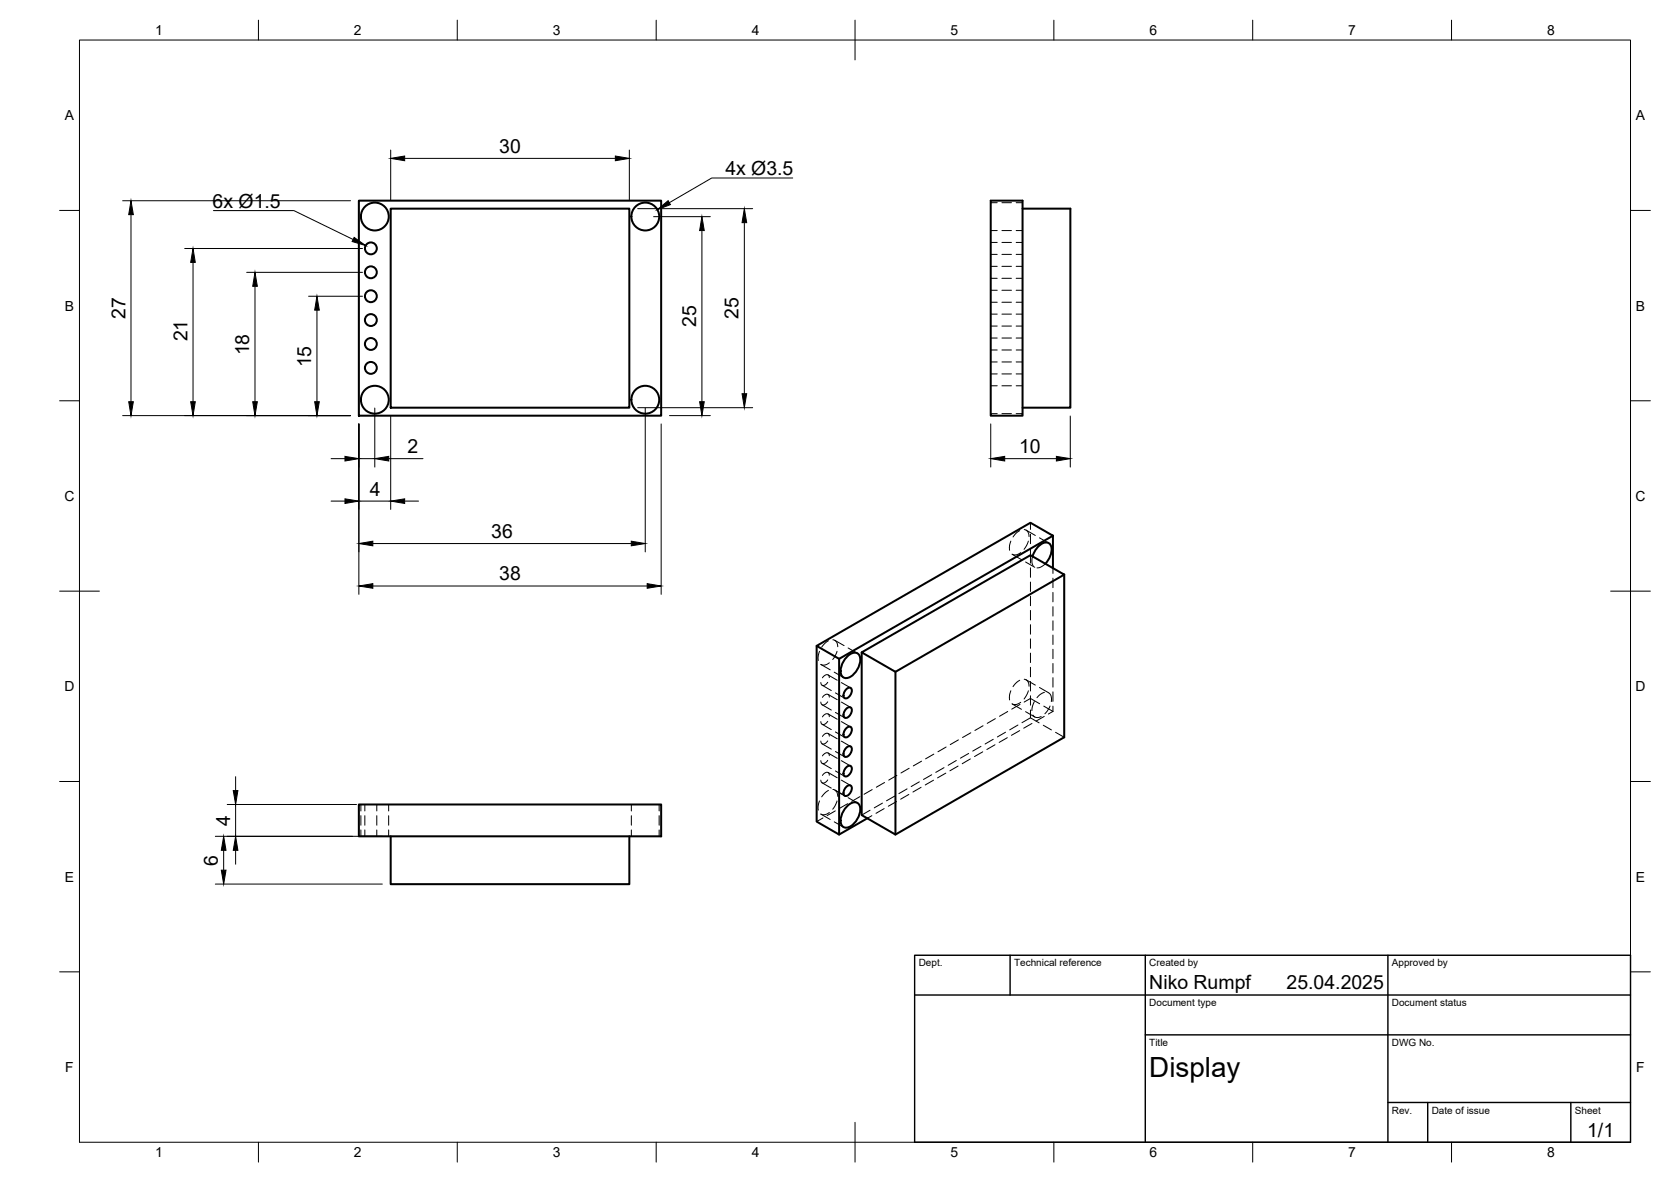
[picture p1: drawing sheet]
<svg xmlns="http://www.w3.org/2000/svg" width="420mm" height="297mm" viewBox="0 0 420 297" stroke-linecap="round" stroke-linejoin="round" font-family="sans-serif">
<!-- layer: Visible -->
<g fill="none" stroke="#000" stroke-width=".51">
<path d="M90.2 50.4h76v54.1h-76zM98.2 52.4h60v50.1h-60zM249.1 50.4h8v54.1h-8zM257.1 52.4h12v50.1h-12M259.6 139.8a4.5 4.5 0 0 1 3.7-3.5 1.88 1.88 0 0 1 1 2.5l-.7 1.8-.8 1M264.8 134.6v8.2M267.6 144.4v40.9l-42.5 24.4-8.4-4.9v-40.9M205.3 162.3l53.8-30.9 5.7 3.2-53.8 31zM205.3 162.3v44.2l5.7 3.2v-44.1M212.7 165.3a2.28 2.28 0 0 1 3.1-1 3.4 3.4 0 0 1-.4 4.3 3.1 3.1 0 0 1-3.1 1.7 2.29 2.29 0 0 1-.7-3.1zM212.8 173.2a.77 .77 0 0 1 1.3 0 1.95 1.95 0 0 1-1.6 2.3 1.29 1.29 0 0 1 0-2zM212.8 178.1a.77 .77 0 0 1 1.3 0 1.95 1.95 0 0 1-1.6 2.3 1.29 1.29 0 0 1 0-2z"/>
<path d="M216.7 163.9l42.4-24.4 8.5 4.9-42.5 24.4zM225.1 168.8v40.9M212.8 192.8a.77 .77 0 0 1 1.3 0 1.95 1.95 0 0 1-1.6 2.3 1.29 1.29 0 0 1 0-1.9zM212.8 183a.77 .77 0 0 1 1.3 0 1.95 1.95 0 0 1-1.6 2.3 1.29 1.29 0 0 1 0-2zM212.8 187.9a.77 .77 0 0 1 1.3 0 1.95 1.95 0 0 1-1.6 2.3 1.29 1.29 0 0 1 0-2zM212.8 197.7a.77 .77 0 0 1 1.3 0 1.95 1.95 0 0 1-1.6 2.3 1.29 1.29 0 0 1 0-1.9zM90.2 202.2h76v8h-76zM98.2 210.2v12h60v-12M212.7 202.9a2.28 2.28 0 0 1 3.1-1 3.4 3.4 0 0 1-.4 4.2 3.1 3.1 0 0 1-3.1 1.8 2.29 2.29 0 0 1-.7-3.1zM218.1 205.6l-7.1 4.1"/>
<circle cx="94.2" cy="54.4" r="3.5"/>
<circle cx="162.3" cy="54.4" r="3.5"/>
<circle cx="93.2" cy="74.4" r="1.49"/>
<circle cx="93.2" cy="62.4" r="1.49"/>
<circle cx="93.2" cy="68.4" r="1.49"/>
<circle cx="93.2" cy="86.4" r="1.49"/>
<circle cx="93.2" cy="80.4" r="1.49"/>
<circle cx="93.2" cy="92.5" r="1.49"/>
<circle cx="94.2" cy="100.5" r="3.5"/>
<circle cx="162.3" cy="100.5" r="3.5"/>
</g>
<!-- layer: Hidden -->
<g fill="none" stroke="#000" stroke-width=".25">
<path d="M249.1 57.9h1.6M249.1 50.9h1.6M251.9 57.9h2.4M251.9 50.9h2.4M255.5 57.9h1.6M255.5 50.9h1.6M249.1 76h1.6M249.1 72.9h1.6M249.1 63.9h1.6M249.1 60.9h1.6M249.1 69.9h1.6M249.1 66.9h1.6"/>
<path d="M249.1 78.9h1.6M251.9 76h2.4M251.9 72.9h2.4M251.9 63.9h2.4M251.9 60.9h2.4M251.9 69.9h2.4M251.9 66.9h2.4M251.9 78.9h2.4M255.5 76h1.6M255.5 72.9h1.6M255.5 63.9h1.6M255.5 60.9h1.6"/>
<path d="M255.5 69.9h1.6M255.5 66.9h1.6M255.5 78.9h1.6M249.1 88h1.6M249.1 84.9h1.6M249.1 81.9h1.6M249.1 94h1.6M249.1 91h1.6M249.1 97h1.6M251.9 88h2.4M251.9 84.9h2.4M251.9 81.9h2.4"/>
<path d="M251.9 94h2.4M251.9 91h2.4M251.9 97h2.4M255.5 88h1.6M255.5 84.9h1.6M255.5 81.9h1.6M255.5 94h1.6M255.5 91h1.6M255.5 97h1.6M249.1 104h1.6M251.9 104h2.4M255.5 104h1.6"/>
<path d="M254.2 136l-.3 1v1.3M254.5 139.3l2.3 1.3M256.4 133.3l-.8 .6-.9 1M256.6 138.9l-1 .5-.7 .1-.4-.2M257.5 133.1l.5 .2 .5 .4 .2 1.1M258 133.2l2.3 1.4M258.6 136l-1.1 2.1M259.1 131.4v1.7M259.1 134.2v2.4M259.1 137.8v3.7M259.6 139.8l-.1 1.4 .3 .9M261.4 135.2l2.3 1.3"/>
<path d="M257.9 141.2l2.3 1.4M259.1 142.7v2.4M259.1 146.3v2.3M259.1 149.8v2.4M259.1 153.4v2.4M259.1 157v2.4M262.8 141.7l-1.1 .8-.9 .2M264.8 142.8v1.3M264.8 145.3v2.4M264.8 148.9v2.3M264.8 152.4v2.4M264.8 156v2.4"/>
<path d="M264.8 159.6v2.4M206.1 163.7l-.4 1.5 .1 .8M206.4 167l2.3 1.3M206.7 172.2l2.3 1.3M206.7 177.1l2.3 1.3M208.1 171.5a.96 .96 0 0 1-.7 .7 .96 .96 0 0 1-1-.4v-.3M208.1 176.4a.96 .96 0 0 1-.7 .7 .96 .96 0 0 1-1-.4v-.3M208.2 179.4l2.3 1.3M208.2 169.6l2.3 1.3M208.2 174.5l2.3 1.3M208.3 161l-.8 .6-.9 1M208.5 170.3a.73 .73 0 0 0-.5-.8 .73 .73 0 0 0-.9 .5l-.3 .3"/>
<path d="M208.5 175.2a.73 .73 0 0 0-.5-.8 .73 .73 0 0 0-.9 .4l-.3 .4M208.5 166.6l-1 .5h-.7l-.4-.2M209.4 160.8l.6 .1 .4 .5 .3 1.1M209.8 168.9l2.3 1.4M209.9 160.9l2.3 1.3M210.1 174.1l2.3 1.4M210.1 179l2.3 1.4M210.5 163.7l-.5 1.2-.6 .8M211.6 171.5l2.3 1.4M211.6 176.4l2.3 1.4M213.3 162.8l2.3 1.4M253.4 178.8l-2.1 1.2"/>
<path d="M254.2 173.6l-.3 1v1.3M254.5 176.9l2.3 1.4M256.4 170.9l-.8 .6-.9 1.1M256.5 177l-2.1 1.2M256.6 176.5l-1 .5-1.1-.1M257.5 176.4l1.6-.9 2.3 1.4M257.5 170.7l.5 .2 .5 .4 .2 1.2M257.9 178.8l2.3 1.4M258 170.8l2.3 1.4M258.6 173.6l-1.1 2.1M259.1 160.6v2.3M259.1 164.1v2.4"/>
<path d="M259.1 167.7v2.4M259.1 171.3v2.4M259.1 174.8v2.4M259.1 178.4v2M259.7 179.7l.7 .6 1.4-.2M260.1 176.3l-.5 1.3-.1 1M261.4 172.8l2.3 1.3M262.4 177.4l2.4 1.4M262.6 174l-1.1 .6-.8 .7M263.7 174.2l.6 .9 .1 1.2M264 177.4l-1.3 2M264.8 163.2v2.3"/>
<path d="M264.8 166.7v2.4M264.8 170.3v2.4M264.8 173.9v2.4M264.8 177.4v1.4M264.8 178.8l-1.2 .6M206.7 191.8l2.3 1.4M206.7 182l2.3 1.4M206.7 186.9l2.3 1.4M206.7 196.7l2.3 1.4M208.1 191.1a.96 .96 0 0 1-.7 .7 .96 .96 0 0 1-1-.3v-.4M208.1 181.3a.96 .96 0 0 1-.7 .7 .96 .96 0 0 1-1-.3v-.4M208.1 186.2a.95 .95 0 0 1-.7 .7 .95 .95 0 0 1-1-.4v-.3"/>
<path d="M208.1 196a.96 .96 0 0 1-.7 .7 .96 .96 0 0 1-1-.3v-.3M208.2 189.2l2.3 1.4M208.2 184.3l2.3 1.4M208.2 194.1l2.3 1.4M208.3 198.6l-.8 .6-.9 1M208.5 189.9a.73 .73 0 0 0-.5-.8 .73 .73 0 0 0-.9 .5l-.3 .4M208.5 180.1a.73 .73 0 0 0-.5-.8 .73 .73 0 0 0-.9 .5l-.3 .4M208.5 185a.73 .73 0 0 0-.5-.8 .73 .73 0 0 0-.9 .5l-.3 .4M208.5 194.8a.73 .73 0 0 0-.5-.7 .73 .73 0 0 0-.9 .4l-.3 .4M209.4 198.4l.6 .2 .4 .4 .3 1.1M209.9 198.5l2.3 1.4M210.1 193.7l2.3 1.4"/>
<path d="M210.1 183.9l2.3 1.4M210.1 188.9l2.3 1.3M210.1 198.7l2.3 1.3M211.6 191.2l2.3 1.3M211.6 181.3l2.3 1.4M211.6 186.3l2.3 1.3M211.6 196.1l2.3 1.3M219.3 198.4l-2 1.2M222.4 196.6l-2.1 1.2M225.5 194.8l-2 1.3M228.1 198.3l-2.1 1.1M228.5 199.7l-2 1.1"/>
<path d="M228.6 193.1l-2.1 1.2M231.2 196.5l-2.1 1.2M231.6 197.9l-2 1.1M231.7 191.3l-2.1 1.2M234.3 194.7l-2.1 1.2M234.7 196.1l-2.1 1.2M234.8 189.5l-2.1 1.2M237.4 192.9l-2.1 1.2M237.8 194.3l-2.1 1.2M237.9 187.7l-2.1 1.2M240.5 191.1l-2.1 1.2M240.9 192.5l-2.1 1.2"/>
<path d="M241 185.9l-2.1 1.2M243.6 189.3l-2.1 1.2M244 190.7l-2.1 1.2M244.1 184.2l-2.1 1.1M246.7 187.6l-2.1 1.2M247.1 188.9l-2.1 1.2M247.2 182.4l-2.1 1.2M249.7 185.8l-2 1.2M250.2 187.2l-2.1 1.1M250.3 180.6l-2.1 1.2M252.8 184l-2 1.2M253.3 185.4l-2.1 1.2"/>
<path d="M255.9 182.2l-2 1.2M256.4 183.6l-2.1 1.2M259.1 180.4l2.2 1.3M259.1 180.4l-2.1 1.2M259.5 181.8l-2.1 1.2M262.3 182.3l2.1 1.1M262.6 180l-2.1 1.2M265.4 184l2.2 1.3M90.7 202.2v1.6M90.7 205v2.4M90.7 208.6v1.6M91.7 202.2v1.6"/>
<path d="M91.7 205v2.4M91.7 208.6v1.6M94.7 202.2v1.6M94.7 205v2.4M94.7 208.6v1.6M97.7 202.2v1.6M97.7 205v2.4M97.7 208.6v1.6M158.7 202.2v1.6M158.7 205v2.4M158.7 208.6v1.6M165.7 202.2v1.6"/>
<path d="M165.7 205v2.4M165.7 208.6v1.6M206.1 201.3l-.4 1.5 .1 .8M206.4 204.6l2.3 1.3M206.9 205.6l-1.6 .9M208.5 204.2l-1 .5-.7 .1-.4-.2M209.8 206.5l2.3 1.4M210 203.8l-2 1.2M210.5 201.3l-.5 1.2-.6 .9M213.1 202l-2 1.2M213.3 200.5l2.3 1.3M216.2 200.2l-2 1.2"/>
<path d="M218.8 203.6l-2.1 1.2M219.2 205l-1.1 .6M221.9 201.8l-2.1 1.2M222.3 203.2l-2 1.2M225 200.1l-2.1 1.1M225.4 201.4l-2 1.2"/>
</g>
<!-- layer: BORDER -->
<g fill="none" stroke="#000" stroke-width=".25">
<path d="M20 10.1h390v276.9h-390zM65 5.1v5M115 5.1v5M165 5.1v5M215 5.1v10M265 5.1v5M315 5.1v5M365 5.1v5M15 52.9h5M410 52.9h5M15 100.7h5M410 100.7h5"/>
<path d="M15 148.6h10M405 148.6h10M15 196.4h5M410 196.4h5M15 244.2h5M410 244.2h5M65 287v5M115 287v5M165 287v5M215 282.1v9.9M265 287v5M315 287v5"/>
<path d="M365 287v5"/>
</g>
<!-- layer: TITLEBLOCK -->
<path d="M230 240.1h180v46.9h-180zM230 250h180M254 240.1v9.9M288 240.1v46.9M349 240.1v46.9M288 260.1h122M349 277.1h61M359 277.1v9.9M395 277.1v9.9" fill="none" stroke="#000" stroke-width=".36"/>
<!-- layer: FD_Dimensions -->
<g fill="none" stroke="#000" stroke-width=".25">
<path d="M98.2 37.7v12.6M101.7 39.8h53M158.2 37.7v12.6M30.8 50.4h57.3M32.9 53.9v47.1M160.3 52.4h29M164.3 54.4h14.3M176.5 57.9v43.1M187.2 56v42.9M46.4 62.4h44.7M48.5 65.9v35.1M62 68.4h29.1"/>
<path d="M64.1 72v29M77.6 74.5h13.5M79.7 77.9v23.1M30.8 104.4h57.3M83.2 115.3h3.5M90.2 106.5v42.9M90.2 115.3h4M94.2 102.5v14.9M97.7 115.3h8.7M98.2 104.5v23.5M160.3 102.5h29M162.2 102.5v36.2"/>
<path d="M166.2 106.5v42.9M168.3 104.4h10.3M249.1 106.5v10.9M252.6 115.3h13M269.1 104.5v12.9M83.2 125.9h3.5M90.2 125.9h8M93.7 136.6h65M101.7 125.9h3.5M93.7 147.3h69M59.2 195.2v3.5M54.1 210.2h42"/>
<path d="M56.2 213.7v5M57.1 202.2h32.5M59.2 202.2v8M59.2 213.7v3.5M54.1 222.2h42"/>
</g>
<g fill="#000" stroke="#000" stroke-width=".25">
<path d="M98.2 39.8l3.5-.6v1.2zM154.7 39.2l3.5 .6-3.5 .6zM32.9 50.4l.6 3.5h-1.1zM176.5 54.4l.6 3.5h-1.2zM187.2 52.4l.5 3.6h-1.1zM48.5 62.4l.6 3.5h-1.2zM64.1 68.4l.6 3.6h-1.2zM79.7 74.5l.6 3.4h-1.2zM186.6 98.9h1.1l-.5 3.6zM32.4 101h1.1l-.6 3.4zM47.9 101h1.2l-.6 3.4zM63.5 101h1.2l-.6 3.4z"/>
<path d="M79.1 101h1.2l-.6 3.4zM86.7 114.7l3.5 .6-3.5 .6zM94.2 115.3l3.5-.6v1.2zM175.9 101h1.2l-.6 3.4zM249.1 115.3l3.5-.6v1.2zM265.6 114.7l3.5 .6-3.5 .6zM86.7 125.4l3.5 .5-3.5 .6zM90.2 136.6l3.5-.6v1.2zM98.2 125.9l3.5-.5v1.1zM158.7 136l3.5 .6-3.5 .6zM90.2 147.3l3.5-.6v1.1zM162.7 146.7l3.5 .6-3.5 .5z"/>
<path d="M58.7 198.7h1.1l-.6 3.5zM56.2 210.2l.6 3.5h-1.2zM55.6 218.7h1.2l-.6 3.5zM59.2 210.2l.6 3.5h-1.1z"/>
</g>
<!-- layer: Hole Notes -->
<path d="M89 59.7l2.9 2-3.4-1zM165.3 52.7l2.7-2.3 .6 1z" fill="#000" stroke="#000" stroke-width=".25"/>
<path d="M53.7 52.9h20.2l14.9 7.3M199.3 44.7h-20.3l-10.7 6.2" fill="none" stroke="#000" stroke-width=".25"/>
<text font-size="7" x="289" y="270.6">Display</text>
<g font-size="4.9">
<text x="125.5" y="38.3">30</text>
<text x="182.4" y="44">4x Ø3.5</text>
<text x="53.5" y="52.2">6x Ø1.5</text>
<text x="31.5" y="80.1" transform="rotate(-90 31.5 80.1)">27</text>
<text x="175" y="82.1" transform="rotate(-90 175 82.1)">25</text>
<text x="185.7" y="80.1" transform="rotate(-90 185.7 80.1)">25</text>
<text x="47.1" y="85.8" transform="rotate(-90 47.1 85.8)">21</text>
<text x="62.7" y="89.3" transform="rotate(-90 62.7 89.3)">18</text>
<text x="78.2" y="92.3" transform="rotate(-90 78.2 92.3)">15</text>
<text x="102.5" y="113.9">2</text>
<text x="256.2" y="113.8">10</text>
<text x="93" y="124.5">4</text>
<text x="123.5" y="135.1">36</text>
<text x="125.5" y="145.8">38</text>
<text x="57.8" y="207.5" transform="rotate(-90 57.8 207.5)">4</text>
<text x="54.8" y="217.5" transform="rotate(-90 54.8 217.5)">6</text>
<text x="289" y="248.5">Niko Rumpf</text>
<text x="323.5" y="248.5">25.04.2025</text>
<text x="399.1" y="285.7">1/1</text>
</g>
<g font-size="3.5">
<text x="39" y="8.8">1</text>
<text x="89" y="8.8">2</text>
<text x="139" y="8.8">3</text>
<text x="189" y="8.8">4</text>
<text x="239" y="8.8">5</text>
<text x="289" y="8.8">6</text>
<text x="339" y="8.8">7</text>
<text x="389" y="8.8">8</text>
<text x="16.3" y="30.2">A</text>
<text x="411.3" y="30.2">A</text>
<text x="16.3" y="78">B</text>
<text x="411.3" y="78">B</text>
<text x="16.2" y="125.9">C</text>
<text x="411.2" y="125.9">C</text>
<text x="16.2" y="173.7">D</text>
<text x="411.2" y="173.7">D</text>
<text x="16.3" y="221.6">E</text>
<text x="411.3" y="221.6">E</text>
<text x="16.4" y="269.4">F</text>
<text x="411.4" y="269.4">F</text>
<text x="39" y="290.8">1</text>
<text x="89" y="290.8">2</text>
<text x="139" y="290.8">3</text>
<text x="189" y="290.8">4</text>
<text x="239" y="290.8">5</text>
<text x="289" y="290.8">6</text>
<text x="339" y="290.8">7</text>
<text x="389" y="290.8">8</text>
</g>
<g font-size="2.5">
<text x="231" y="242.9">Dept.</text>
<text x="255" y="242.9">Technical reference</text>
<text x="289" y="242.9">Created by</text>
<text x="350" y="242.9">Approved by</text>
<text x="289" y="252.8">Document type</text>
<text x="350" y="252.8">Document status</text>
<text x="289" y="262.9">Title</text>
<text x="350" y="262.9">DWG No.</text>
<text x="350" y="279.9">Rev.</text>
<text x="360" y="279.9">Date of issue</text>
<text x="396" y="279.9">Sheet</text>
</g>
</svg>
